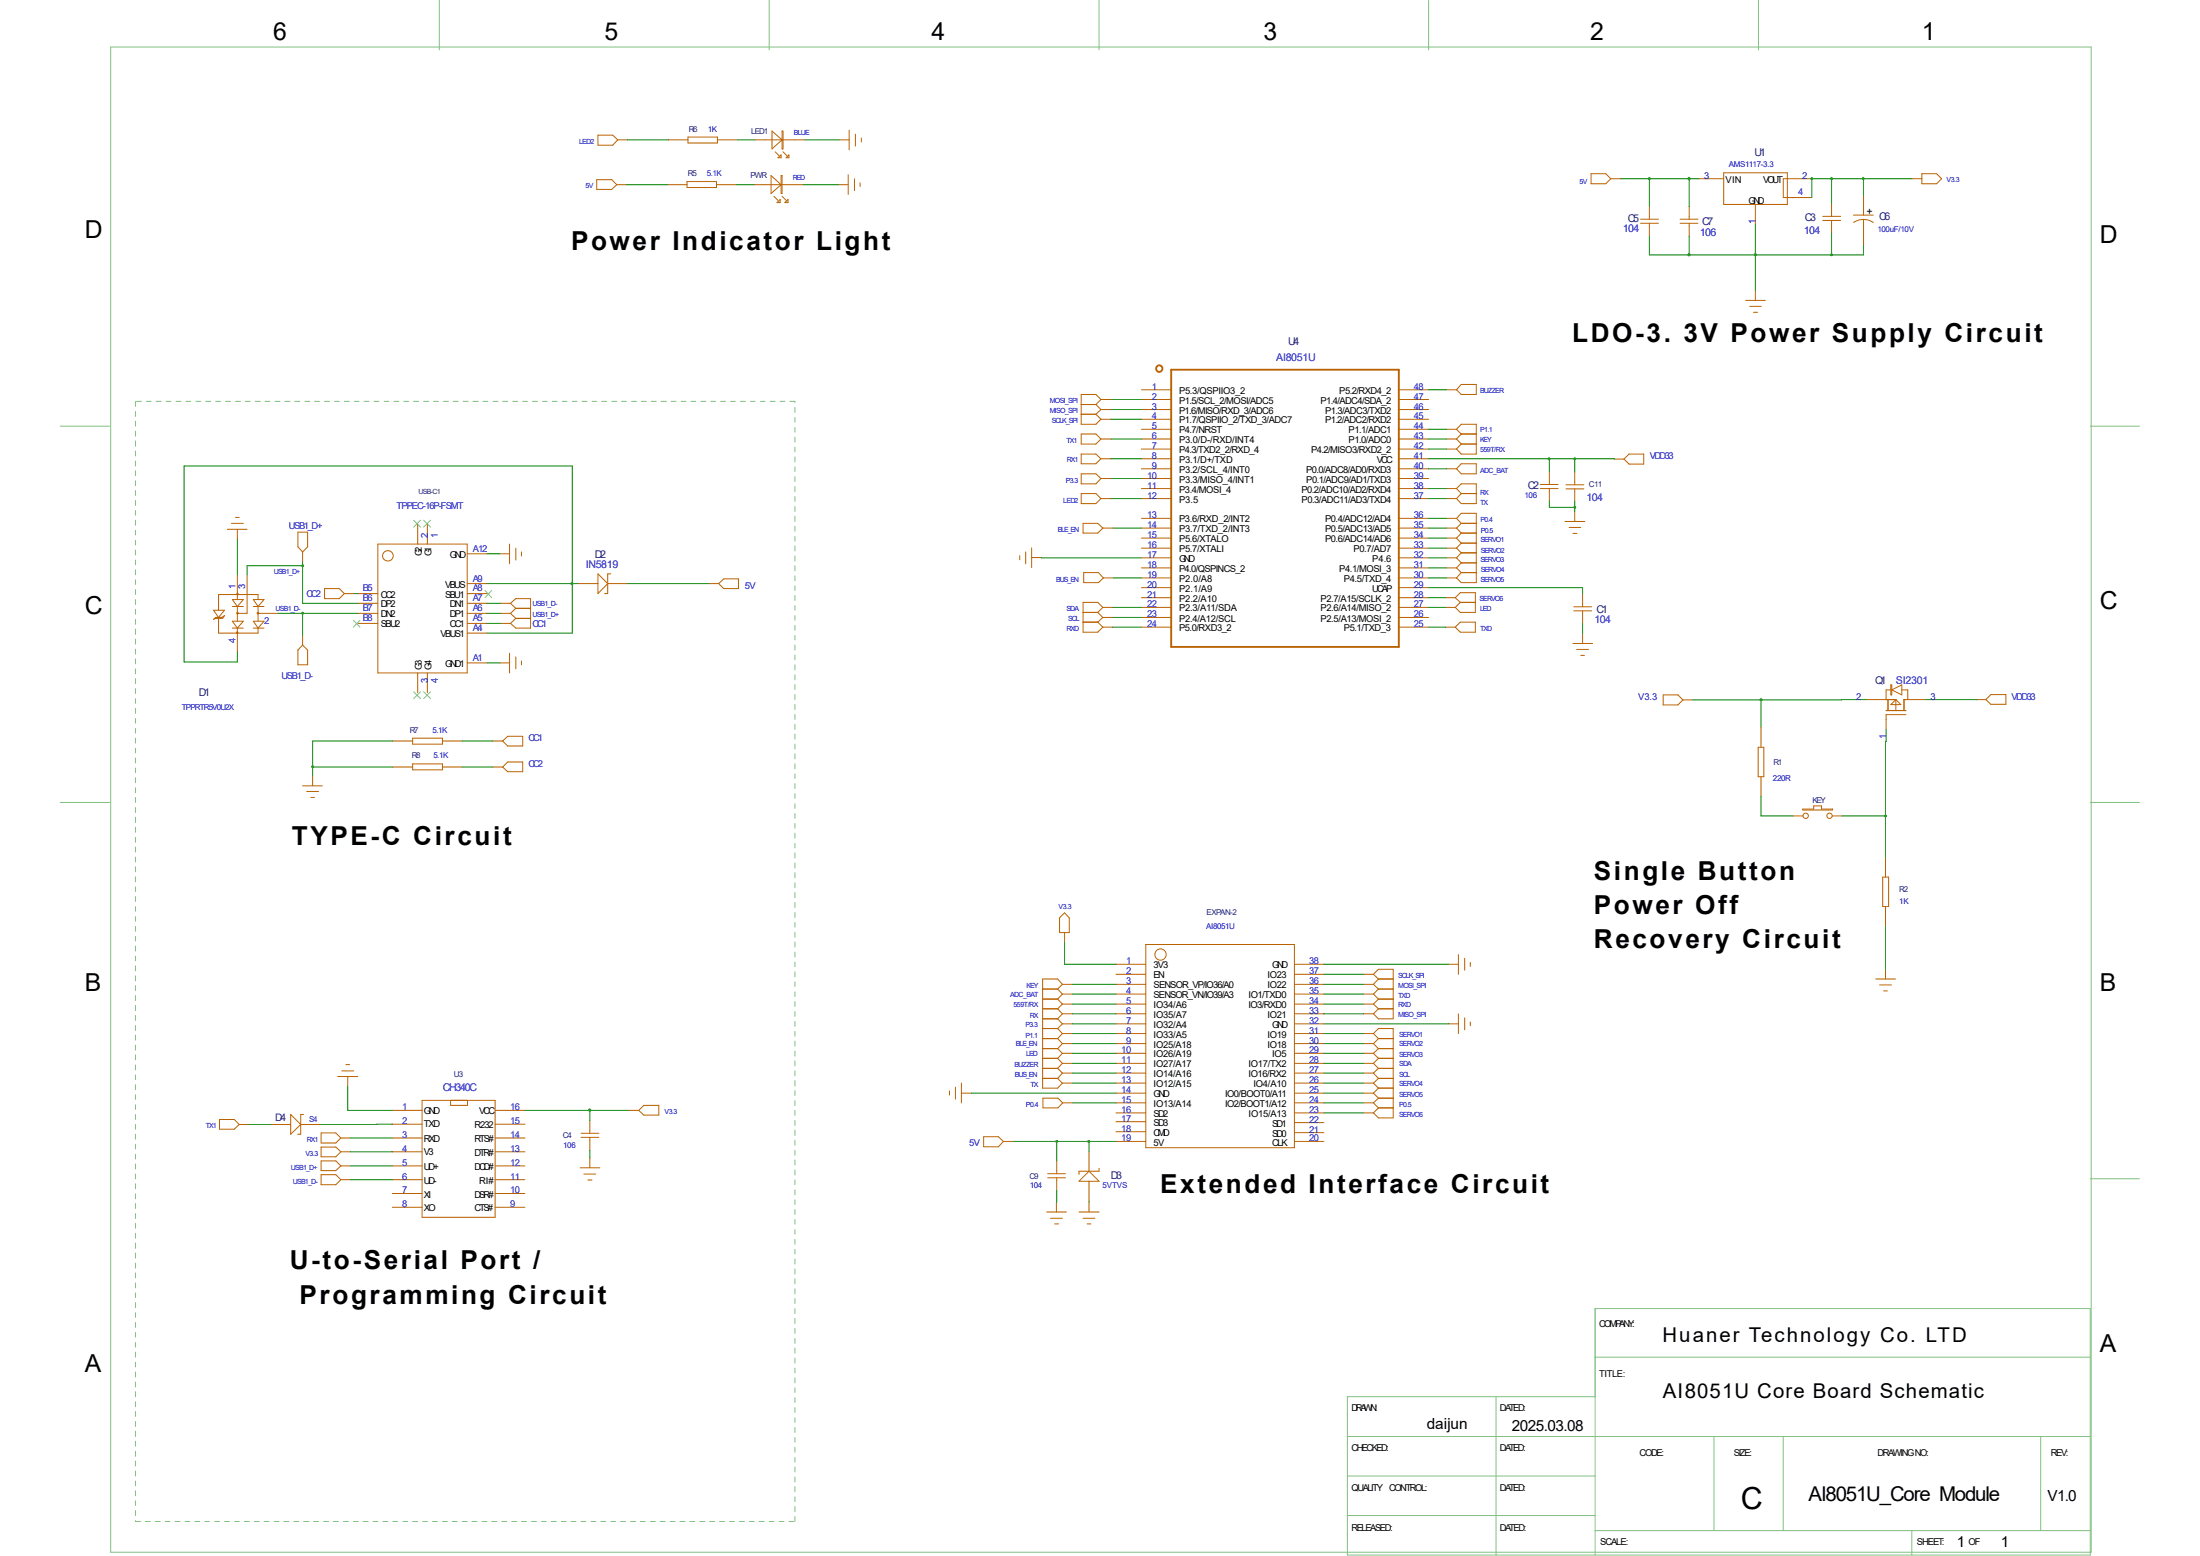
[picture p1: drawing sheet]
<svg xmlns="http://www.w3.org/2000/svg" width="297mm" height="210mm" viewBox="0 0 297 210" stroke-linecap="round" stroke-linejoin="round" font-family="sans-serif">
<g fill="none" stroke="#81c081" stroke-width=".14">
<path d="M14.9 6.3h267.4v203.3h-267.4zM59.3 0v6.7M103.8 0v6.7M148.4 0v6.7M192.9 0v6.7M237.4 0v6.7M8.1 57.5h6.7M18.3 54.2v.7M18.3 55.5v.7M18.3 56.9v.6M18.3 58.2v.7M18.3 59.5v.7"/>
<path d="M18.4 54.2h.7M19.8 54.2h.6M21.1 54.2h.7M22.4 54.2h.7M23.7 54.2h.7M25.1 54.2h.6M26.5 54.2h.6M27.8 54.2h.6M29.1 54.2h.7M30.4 54.2h.7M31.8 54.2h.7M33.1 54.2h.7"/>
<path d="M34.5 54.2h.6M35.8 54.2h.6M37.1 54.2h.7M38.4 54.2h.8M39.8 54.2h.7M41.1 54.2h.7M42.5 54.2h.6M43.8 54.2h.7M45.2 54.2h.6M46.5 54.2h.7M47.8 54.2h.7M49.1 54.2h.7"/>
<path d="M50.5 54.2h.6M51.9 54.2h.6M53.2 54.2h.6M54.5 54.2h.7M55.8 54.2h.7M57.2 54.2h.7M58.5 54.2h.7M59.9 54.2h.6M61.2 54.2h.6M62.5 54.2h.7M63.8 54.2h.8M65.2 54.2h.7"/>
<path d="M66.5 54.2h.7M67.9 54.2h.6M69.2 54.2h.7M70.6 54.2h.6M71.9 54.2h.7M73.2 54.2h.7M74.5 54.2h.7M75.9 54.2h.6M77.3 54.2h.6M78.6 54.2h.6M79.9 54.2h.7M81.2 54.2h.7"/>
<path d="M82.6 54.2h.7M83.9 54.2h.7M85.3 54.2h.6M86.6 54.2h.6M87.9 54.2h.7M89.2 54.2h.8M90.6 54.2h.7M91.9 54.2h.7M93.3 54.2h.6M94.6 54.2h.7M96 54.2h.6M97.3 54.2h.7"/>
<path d="M98.6 54.2h.7M99.9 54.2h.7M101.3 54.2h.6M102.7 54.2h.6M104 54.2h.6M105.3 54.2h.7M106.6 54.2h.7v.1M107.3 55v.7M107.3 56.3v.7M107.3 57.7v.6M107.3 59v.7M282.2 57.5h6.6"/>
<path d="M18.3 60.9v.7M18.3 62.2v.7M18.3 63.5v.7M18.3 64.9v.7M18.3 66.2v.7M18.3 67.6v.6M18.3 68.9v.7M18.3 70.2v.7M18.3 71.6v.6M18.3 72.9v.7M18.3 74.3v.6M18.3 75.6v.6"/>
<path d="M18.3 76.9v.7M18.3 78.3v.6M18.3 79.6v.7M55.8 70.2l1 1M56.8 70.2l-1 1M57.2 70.2l.9 1M58.1 70.2l-.9 1M65.5 79.7l.9 1M66.4 79.7l-.9 1M107.3 60.4v.6M107.3 61.7v.7M107.3 63v.7"/>
<path d="M107.3 64.3v.7M107.3 65.7v.7M107.3 67v.7M107.3 68.4v.6M107.3 69.7v.7M107.3 71v.7M107.3 72.4v.7M107.3 73.7v.7M107.3 75.1v.6M107.3 76.4v.6M107.3 77.7v.7M107.3 79.1v.6"/>
<path d="M18.3 80.9v.7M18.3 82.3v.6M18.3 83.6v.7M18.3 84.9v.7M18.3 86.3v.7M18.3 87.6v.7M18.3 88.9v.7M18.3 90.3v.7M18.3 91.6v.7M18.3 93v.6M18.3 94.3v.7M18.3 95.6v.7"/>
<path d="M18.3 97v.6M18.3 98.3v.7M18.3 99.7v.6M47.7 83.7l.9 1M48.6 83.7l-.9 1M55.8 93.4l1 .9M56.8 93.4l-1 .9M57.2 93.4l.9 .9M58.1 93.4l-.9 .9M107.3 80.4v.7M107.3 81.7v.7M107.3 83.1v.6"/>
<path d="M107.3 84.4v.7M107.3 85.8v.6M107.3 87.1v.7M107.3 88.4v.7M107.3 89.7v.7M107.3 91.1v.7M107.3 92.4v.7M107.3 93.8v.6M107.3 95.1v.7M107.3 96.4v.7M107.3 97.8v.7M107.3 99.1v.7"/>
<path d="M8.1 108.3h6.7M18.3 101v.6M18.3 102.3v.7M18.3 103.7v.6M18.3 105v.7M18.3 106.3v.7M18.3 107.7v.6M18.3 109v.7M18.3 110.3v.7M18.3 111.7v.7M18.3 113v.7M18.3 114.3v.7"/>
<path d="M18.3 115.7v.7M18.3 117v.7M18.3 118.4v.6M18.3 119.7v.7M107.3 100.5v.6M107.3 101.8v.6M107.3 103.1v.7M107.3 104.5v.6M107.3 105.8v.7M107.3 107.1v.7M107.3 108.5v.6M107.3 109.8v.7"/>
<path d="M107.3 111.2v.6M107.3 112.5v.7M107.3 113.8v.7M107.3 115.1v.7M107.3 116.5v.7M107.3 117.8v.7M107.3 119.2v.6M282.2 108.3h6.6M18.3 121v.7M18.3 122.4v.6M18.3 123.7v.7M18.3 125.1v.6"/>
<path d="M18.3 126.4v.6M18.3 127.7v.7M18.3 129.1v.6M18.3 130.4v.7M18.3 131.7v.7M18.3 133.1v.6M18.3 134.4v.7M18.3 135.7v.7M18.3 137.1v.7M18.3 138.4v.7M18.3 139.7v.7M107.3 120.5v.7"/>
<path d="M107.3 121.8v.7M107.3 123.2v.7M107.3 124.5v.7M107.3 125.9v.6M107.3 127.2v.6M107.3 128.5v.7M107.3 129.9v.6M107.3 131.2v.7M107.3 132.5v.7M107.3 133.9v.6M107.3 135.2v.7M107.3 136.6v.6"/>
<path d="M107.3 137.9v.7M107.3 139.2v.7M18.3 141.1v.7M18.3 142.4v.7M18.3 143.8v.6M18.3 145.1v.7M18.3 146.4v.7M18.3 147.8v.6M18.3 149.1v.7M18.3 150.5v.6M18.3 151.8v.6M18.3 153.1v.7"/>
<path d="M18.3 154.5v.6M18.3 155.8v.7M18.3 157.1v.7M18.3 158.5v.6M18.3 159.8v.7M107.3 140.5v.7M107.3 141.9v.7M107.3 143.2v.7M107.3 144.6v.6M107.3 145.9v.7M107.3 147.2v.7M107.3 148.6v.7"/>
<path d="M107.3 149.9v.7M107.3 151.3v.6M107.3 152.6v.7M107.3 153.9v.7M107.3 155.3v.7M107.3 156.6v.7M107.3 157.9v.7M107.3 159.3v.6M282.2 159.1h6.6M18.3 161.2v.6M18.3 162.5v.7M18.3 163.8v.7"/>
<path d="M18.3 165.1v.7M18.3 166.5v.7M18.3 167.8v.7M18.3 169.2v.6M18.3 170.5v.7M18.3 171.8v.7M18.3 173.2v.7M18.3 174.5v.7M18.3 175.9v.6M18.3 177.2v.6M18.3 178.5v.7M18.3 179.9v.6"/>
<path d="M107.3 160.6v.7M107.3 162v.6M107.3 163.3v.7M107.3 164.6v.7M107.3 166v.6M107.3 167.3v.7M107.3 168.7v.6M107.3 170v.6M107.3 171.3v.7M107.3 172.6v.7M107.3 174v.7M107.3 175.3v.7"/>
<path d="M107.3 176.7v.6M107.3 178v.7M107.3 179.3v.7M18.3 181.2v.7M18.3 182.5v.7M18.3 183.9v.6M18.3 185.2v.7M18.3 186.6v.6M18.3 187.9v.7M18.3 189.2v.7M18.3 190.5v.7M18.3 191.9v.7"/>
<path d="M18.3 193.2v.7M18.3 194.6v.6M18.3 195.9v.7M18.3 197.2v.7M18.3 198.6v.7M18.3 199.9v.7M107.3 180.7v.7M107.3 182v.7M107.3 183.3v.7M107.3 184.7v.6M107.3 186v.7M107.3 187.4v.6"/>
<path d="M107.3 188.7v.7M107.3 190v.7M107.3 191.4v.6M107.3 192.7v.7M107.3 194.1v.6M107.3 195.4v.6M107.3 196.7v.7M107.3 198v.7M107.3 199.4v.7M181.9 193.9h100.3M181.9 199.3h33.4M202 188.6v21.3"/>
<path d="M215.3 188.6h-33.4v21.3h100.3v-33.2h-66.9v33.2M215.3 183.2h66.9M231.4 193.9v12.7M240.7 193.9v12.7M275.5 193.9v12.7M18.3 201.3v.6M18.3 202.6v.6M18.3 203.9v.7M18.3 205.3v.1h.7M19.6 205.4h.7M21 205.4h.6M22.3 205.4h.6"/>
<path d="M23.6 205.4h.7M25 205.4h.6M26.3 205.4h.7M27.6 205.4h.7M29 205.4h.6M30.3 205.4h.7M31.7 205.4h.6M33 205.4h.7M34.3 205.4h.7M35.6 205.4h.7M37 205.4h.7M38.3 205.4h.7"/>
<path d="M39.7 205.4h.6M41 205.4h.7M42.3 205.4h.7M43.7 205.4h.7M45 205.4h.7M46.4 205.4h.6M47.7 205.4h.6M49 205.4h.7M50.4 205.4h.6M51.7 205.4h.7M53 205.4h.7M54.4 205.4h.6"/>
<path d="M55.7 205.4h.7M57.1 205.4h.6M58.4 205.4h.7M59.7 205.4h.7M61 205.4h.7M62.4 205.4h.7M63.7 205.4h.7M65.1 205.4h.6M66.4 205.4h.7M67.7 205.4h.7M69.1 205.4h.7M70.4 205.4h.7"/>
<path d="M71.8 205.4h.6M73.1 205.4h.6M74.4 205.4h.7M75.8 205.4h.6M77.1 205.4h.7M78.4 205.4h.7M79.8 205.4h.6M81.1 205.4h.7M82.5 205.4h.6M83.8 205.4h.7M85.1 205.4h.7M86.4 205.4h.7"/>
<path d="M87.8 205.4h.7M89.1 205.4h.7M90.5 205.4h.6M91.8 205.4h.7M93.1 205.4h.7M94.5 205.4h.7M95.8 205.4h.7M97.2 205.4h.6M98.5 205.4h.6M99.8 205.4h.7M101.2 205.4h.6M102.5 205.4h.7"/>
<path d="M103.8 205.4h.7M105.2 205.4h.6M106.5 205.4h.7M107.3 200.7v.7M107.3 202.1v.6M107.3 203.4v.7M107.3 204.7v.7M181.9 204.6h33.4M215.3 206.6h66.9M258.1 206.6v3.3"/>
</g>
<g fill="none" stroke="#bb6200" stroke-width=".14">
<path d="M80.7 18.2h2l.7 .7-.7 .7h-2zM83.4 18.9h1.3M90.2 18.9h2.7M92.9 18.5h4v.8h-4zM96.9 18.9h2.7M101.9 18.9h6.8M104.2 17.7l1.4 1.2-1.4 1.2zM105.6 17.7h.1v2.4h-.1zM113.3 18.9h1.3M114.6 17.6v2.6M115.5 18.1v1.6M116.3 18.6v.6"/>
<path d="M80.6 24.3h2l.7 .6-.7 .7h-2zM83.3 24.9h1.3M90.1 24.9h2.7M92.8 24.5h3.9v.8h-3.9zM96.7 24.9h2.7M101.8 24.9h6.7M104.1 23.7l1.4 1.2-1.4 1.2zM104.5 26.5l.5 .6M104.6 20.5l.6 .5M104.9 27.3l.4-.4v.4zM105 21.3l.5-.4v.4zM105.5 23.7h.1v2.4h-.1z"/>
<path d="M105.6 26.5l.5 .6M105.7 20.5l.6 .5M106.1 21.3l.4-.4v.4zM106.4 26.9v.4h-.4zM113.2 24.9h1.3M114.5 23.6v2.6M115.4 24.1v1.6M116.1 24.7v.5M214.8 23.5h2l.7 .6-.7 .7h-2zM217.5 24.1h1.3M221.5 30.1h2.4M221.5 29.6h2.4"/>
<path d="M222.7 27.9v1.7M222.7 30.1v1.8M226.8 30.1h2.4M226.8 29.6h2.4M228 27.9v1.7M228 30.1v1.8M229.4 24.1h3.3M232.7 23.3h8.6v4.3h-8.6zM237 27.6v2.7M237 39.2v1.4M244.6 24.1h-3.9v2.6h3.9M246.1 29.8h2.4"/>
<path d="M246.1 29.2h2.4M247.3 27.5v1.7M247.3 29.8v1.7M250.2 29h2.7M251.5 29.6a2.42 2.42 0 0 1 1.4 .4M251.6 29.6a2.15 2.15 0 0 0-1.3 .4M251.6 26.4v2.6M251.6 29.6v3.5M258.1 24.1h1.4M259.5 23.5h2l.6 .6-.6 .7h-2zM146 58.6h2l.6 .7-.6 .6h-2zM146 54.6h2"/>
<path d="M146 55.9h2M148 54.6l.6 .7M148 55.9l.6 .7M148.6 53.9h1.4M148.6 55.3h1.4M148.6 56.6h1.4M148.6 59.3h1.4M148.6 53.9l-.6-.6h-2v4h2l.6-.7M148.6 53.9l-.6 .7M148.6 55.3l-.6 .6M154.1 52.6h4M154.1 53.9h4"/>
<path d="M154.1 55.3h4M154.1 56.6h4M154.1 58h4M154.1 59.3h4M188.8 52.6h4.1M188.8 53.9h4.1M188.8 55.3h4.1M188.8 56.6h4.1M188.8 58h4.1M188.8 59.3h4.1M195.3 52.6h1.3M195.3 58h1.3"/>
<path d="M195.3 59.3h1.3M196.6 58l.7-.7h2v4h-2l-.7-.7M196.6 59.3l.7 .6M196.6 58l.7 .6M197.3 51.9h2v1.4h-2l-.7-.7zM197.3 59.9h2M197.3 59.9l-.7 .7M197.3 58.6h2M197.3 58.6l-.7 .7M235.7 40.6h2.6M236.2 41.4h1.6M236.7 42.2h.6"/>
<path d="M30.7 71.5h2.7M31.2 70.7h1.7M31.8 69.8h.5M32 71.5v1.3M32 77.6v3.3M33.4 77.6v5.2h-1.4M40.2 71.8h1.3v2l-.6 .7-.7-.7zM40.9 74.5v1.4M43.8 79.5h2l.7 .6-.7 .7h-2zM51 73.4h12.1v17.4h-12.1zM56.4 70.8v2.6M57.7 70.8v2.6"/>
<path d="M63.1 78.8h2.6M63.1 74.8h2.6M67.5 74.8h1.3M68.8 73.4v2.7M69.6 74v1.6M70.4 74.5v.6M78 78.8h2.7M80.7 77.5l1.3 1.3-1.3 1.3zM82 78.8h2.7M82.5 77.5h-.5v2.6h-.4M95.7 78.8h1.3M97 78.8l.7-.7h2v1.4h-2z"/>
<path d="M137.7 75v.6M138.5 74.5v1.6M139.3 75.3h1.3M139.3 74v2.6M146 61.3h2l.6 .6-.6 .7h-2zM146 64h2l.6 .6-.6 .7h-2zM146 66.6h2l.6 .7-.6 .7h-2zM146.2 70.7h2l.7 .6-.7 .7h-2zM146.3 77.3h2l.7 .7-.7 .7h-2zM148.6 61.9h1.4M148.6 64.6h1.4M148.6 67.3h1.4"/>
<path d="M148.9 71.3h1.3M149 78h1.3M154.1 60.6h4M154.1 61.9h4M154.1 63.3h4M154.1 64.6h4M154.1 66h4M154.1 67.3h4M154.1 70h4M154.1 71.3h4M154.1 72.6h4M154.1 74h4"/>
<path d="M154.1 75.3h4M154.1 76.7h4M154.1 78h4M154.1 79.3h4M188.8 60.6h4.1M188.8 61.9h4.1M188.8 63.3h4.1M188.8 64.6h4.1M188.8 66h4.1M188.8 67.3h4.1M188.8 70h4.1M188.8 71.3h4.1"/>
<path d="M188.8 72.6h4.1M188.8 74h4.1M188.8 75.3h4.1M188.8 76.7h4.1M188.8 78h4.1M188.8 79.3h4.1M195.3 60.6h1.3M195.3 63.3h1.3M195.3 66h1.3M195.3 67.3h1.3M195.3 70h1.3M195.3 71.3h1.3"/>
<path d="M195.3 72.6h1.3M195.3 74h1.3M195.3 75.3h1.3M195.3 76.7h1.3M195.3 78h1.3M196.6 66l.7-.7h2v2.7h-2l-.7-.7M196.6 70l.7-.7h2v9.4h-2l-.7-.7M196.6 66l.7 .6M196.6 71.3l.7 .7M196.6 70l.7 .7M196.6 74l.7 .6M196.6 72.6l.7 .7"/>
<path d="M196.6 76.7l.7 .6M196.6 75.3l.7 .7M197.3 70.7h2M197.3 62.6h2v1.4h-2l-.7-.7zM197.3 66.6h2M197.3 66.6l-.7 .7M197.3 72h2M197.3 70.7l-.7 .6M197.3 74.6h2M197.3 73.3h2M197.3 73.3l-.7 .7M197.3 72l-.7 .6"/>
<path d="M197.3 77.3h2M197.3 76h2M197.3 76l-.7 .7M197.3 74.6l-.7 .7M197.3 77.3l-.7 .7M207.9 66h2.5M207.9 65.4h2.5M209.2 63.7v1.7M209.2 66v1.6M211.3 70.4h2.7M211.4 66h2.4M211.4 65.4h2.4"/>
<path d="M211.8 71.2h1.6M212.3 72h.6M212.6 63.7v1.7M212.6 66v1.7M212.6 69v1.4M217.9 62h1.3M219.2 62l.7-.7h2v1.4h-2zM28.8 82.4h1.5l-.8 1zM28.8 83.6l.3-.2h.8l.4-.3-.2 .4h-1zM29.5 83.5v2h5.3v-.7M31.4 84.8h1.5M31.4 83.9h1.5l-.9 .9z"/>
<path d="M31.4 80.9h1.5l-.9 1zM31.4 81.9h1.5M32 81.9v2M32 84.8v3.2M34.2 84.8h1.4M34.2 83.9h1.4l-.8 .9zM34.2 80.9h1.4l-.8 1zM34.2 81.9h1.4M34.8 82.8h2.7M34.8 80.9v-.6h-5.3v2.1M34.8 81.9v2M40.9 85.8v1.3"/>
<path d="M40.9 87.1l.6 .7v1.9h-1.3v-1.9zM46.5 80.1h1.3M48.3 80.1h2.7M48.3 81.4h2.7M48.3 82.8h2.7M48.3 84.2h2.7M55.7 99.7h4v.8h-4zM56.4 90.8v2.7M57.7 90.8v2.7M63.1 80.1h2.6M63.1 81.4h2.6M63.1 82.8h2.6"/>
<path d="M63.1 84.2h2.6M63.1 85.5h2.6M63.1 89.5h2.6M67.5 89.5h1.3M67.6 81.4h1.3M67.6 82.8h1.3M67.6 84.2h1.3M68.8 88.2v2.6M68.9 81.4l.7-.6h2v4h-2l-.7-.6M68.9 81.4l.7 .7M68.9 82.8l.7 .7M69.6 83.5h2"/>
<path d="M69.6 82.1h2M69.6 82.1l-.7 .7M69.6 88.7v1.6M69.6 83.5l-.7 .7M70.4 89.2v.5M146.2 82.7h2M146.2 84h2M148.2 82.7l.7 .7M148.2 84l.7 .7M148.9 83.4h1.3M148.9 82h1.3M148.9 84.7h1.3"/>
<path d="M148.9 82l-.7 .7M148.9 82l-.7-.7h-2v4h2l.7-.6M148.9 83.4l-.7 .6M154.1 83.4h4M154.1 80.7h4M154.1 82h4M154.1 84.7h4M188.8 83.4h4.1M188.8 80.7h4.1M188.8 82h4.1M188.8 84.7h4.1M195.2 80.7h1.3"/>
<path d="M195.2 82h1.3M195.2 84.7h1.3M196.5 80.7l.6-.7h2.1v2.7h-2.1l-.6-.7M196.5 84.7l.6-.7h2.1v1.3h-2.1zM196.5 80.7l.6 .6M197.1 81.3h2.1M197.1 81.3l-.6 .7M212.3 86.9h2.7M212.5 82.5h2.4M212.5 81.9h2.4M212.9 87.7h1.6M213.4 88.5h.5"/>
<path d="M213.7 80.2v1.7M213.7 82.5v1.7M213.7 85.5v1.4M224.5 93.8h2l.7 .7-.7 .7h-2zM227.2 94.5h1.3M237.7 98.2v2.7M252 94.4h3.9M254.6 95.9h2.7M254.9 94.4v1.5M255.3 93.1h-.7v1.3M255.3 95.1l.6-.7 .7 .7zM255.3 92.5h.1v1.3h-.1z"/>
<path d="M255.4 93.1l1.4-.6v1.3zM255.9 94.4v1.5M256.8 93.1h.8v1.3M257.3 96.5h-2.7v2M260 94.4h-3v1.5M266.8 94.4h1.3M268.8 93.8h2v1.3h-2l-.7-.7zM40.9 106.1h2.6M41.4 106.8h1.6M42 107.7h.5M42.2 104.7v1.4M53 100h2.7"/>
<path d="M53 103.5h2.7M55.7 103.1h4v.8h-4zM59.7 100h2.7M59.7 103.5h2.7M66.5 100h1.4M66.5 103.5h1.4M67.9 100l.6-.6h2.1v1.3h-2.1zM67.9 103.5l.6-.6h2.1v1.3h-2.1zM237.4 100.9h.7v4h-.7zM237.7 104.9v2.6M242.1 110.2h1.3M243.4 109.2h1.5v-.4h1v.4h1.5v.1h-4z"/>
<path d="M247.4 110.2h1.3M254.2 118.4h.8v4h-.8zM254.6 115.7v2.7M140.8 136.2h2M140.8 134.9h2M140.8 137.5h2M140.8 133.5h2M140.8 138.9h2M142.8 134.9l.6 .7M142.8 133.5l.6 .7M142.8 136.2l.6 .7M142.8 137.5l.6 .7"/>
<path d="M142.8 138.9l.6 .6M143.4 132.9h1.4M143.4 134.2h1.4M143.4 135.6h1.4M143.4 136.9h1.4M143.4 138.2h1.4M143.4 139.5h1.4M143.4 132.9l-.6-.7h-2v14.7h2l.6-.7M143.4 135.6l-.6 .6M143.4 134.2l-.6 .7M143.4 136.9l-.6 .6M143.4 132.9l-.6 .6"/>
<path d="M143.4 138.2l-.6 .7M143.4 139.5l-.6 .7M143.7 125.9v1.4M143.7 123.2l.7 .7v2h-1.4v-2zM150.7 131.5h4M150.7 132.9h4M150.7 134.2h4M150.7 135.6h4M150.7 136.9h4M150.7 138.2h4M150.7 139.5h4M150.7 130.2h4"/>
<path d="M154.7 127.5h20.1v27.4h-20.1zM174.8 131.5h3.9M174.8 132.9h3.9M174.8 134.2h3.9M174.8 135.6h3.9M174.8 136.9h3.9M174.8 138.2h3.9M174.8 139.5h3.9M174.8 130.2h3.9M184.1 131.5h1.3M184.1 132.9h1.3M184.1 134.2h1.3"/>
<path d="M184.1 135.6h1.3M184.1 136.9h1.3M184.1 139.5h1.3M185.4 131.5l.7-.6h2v6.6h-2l-.7-.6M185.4 139.5l.7-.6h2v12h-2l-.7-.7M185.4 131.5l.7 .7M185.4 132.9l.7 .6M185.4 134.2l.7 .7M185.4 135.6l.7 .6M185.4 139.5l.7 .7M186.1 136.2h2M186.1 134.9h2"/>
<path d="M186.1 136.2l-.7 .7M186.1 133.5h2M186.1 132.2h2M186.1 132.2l-.7 .7M186.1 133.5l-.7 .7M186.1 134.9l-.7 .7M195.6 138.2h1.3M195.6 130.2h1.3M196.9 128.9v2.6M196.9 136.9v2.6M197.7 129.4v1.6M197.7 137.4v1.6"/>
<path d="M198.5 129.9v.6M198.5 138v.5M253.2 132.2h2.7M253.7 133h1.7M254.3 133.8h.5M254.6 122.4v2.7M254.6 130.9v1.3M29.6 151.1h2l.7 .7-.7 .6h-2zM32.3 151.8h1.3M36.6 151.8h2.6M39.2 150.5l1.4 1.3-1.4 1.3zM40.6 151.8h2.7"/>
<path d="M41 150.5h-.4v2.6h-.4M43.3 153h2l.7 .6-.7 .7h-2zM43.3 154.9h2l.7 .6-.7 .7h-2zM43.3 156.7h2l.7 .7-.7 .6h-2zM43.3 158.6h2l.7 .7-.7 .6h-2zM45.6 145.3h2.7M46 153.6h1.3M46 155.5h1.3M46 159.3h1.3M46 157.4h1.3M46.1 144.6h1.7M46.7 143.7h.5"/>
<path d="M46.9 145.3v1.4M53 149.9h4M53 151.8h4M53 153.6h4M53 155.5h4M53 159.3h4M53 157.4h4M57 148.5h9.8v15.8h-9.8zM60.8 148.5v.7h2.3v-.7M66.8 149.9h4.1M66.8 151.8h4.1M66.8 153.6h4.1"/>
<path d="M66.8 155.5h4.1M66.8 159.3h4.1M66.8 157.4h4.1M78.3 157.6h2.7M78.4 153.5h2.5M78.4 153h2.5M78.8 158.5h1.6M79.4 159.3h.5M79.6 151.3v1.7M79.6 153.5v1.8M79.6 156.3v1.3M84.9 149.9h1.3"/>
<path d="M86.2 149.9l.7-.7h2v1.3h-2zM128.2 147.3v.5M129 146.8v1.6M129.8 147.6h1.3M129.8 146.2v2.7M132.8 153.5h2l.7 .6-.7 .7h-2zM135.5 154.1h1.3M140.8 141.6h2M140.8 140.2h2M140.8 145.6h2M140.8 144.2h2M140.8 142.9h2"/>
<path d="M140.8 148.3h2l.7 .6-.7 .7h-2zM141.4 159h2.4M141.4 158.5h2.4M142.7 156.7v1.8M142.7 159v1.7M142.8 140.2l.6 .7M142.8 141.6l.6 .6M142.8 142.9l.6 .7M142.8 145.6l.6 .6M142.8 144.2l.6 .7M143.4 140.9h1.4M143.4 142.2h1.4"/>
<path d="M143.4 143.6h1.4M143.4 144.9h1.4M143.4 146.2h1.4M143.4 140.9l-.6 .7M143.4 142.2l-.6 .7M143.4 143.6l-.6 .6M143.4 144.9l-.6 .7M143.5 148.9h1.3M147 158.1l1.4 1.4h-2.7zM147 155.4v2.7M147 159.5v2.6M148.4 157.7v.4h-2.7v.4"/>
<path d="M150.7 154.1h4M150.7 140.9h4M150.7 142.2h4M150.7 143.6h4M150.7 144.9h4M150.7 146.2h4M150.7 150.2h4M150.7 148.9h4M150.7 151.4h4M150.7 147.6h4M150.7 152.8h4M174.8 152.9h3.9"/>
<path d="M174.8 154.1h3.9M174.8 140.9h3.9M174.8 142.2h3.9M174.8 143.6h3.9M174.8 144.9h3.9M174.8 146.2h3.9M174.8 150.2h3.9M174.8 148.9h3.9M174.8 147.6h3.9M174.8 151.6h3.9M184.1 140.9h1.3M184.1 142.2h1.3"/>
<path d="M184.1 143.6h1.3M184.1 144.9h1.3M184.1 146.2h1.3M184.1 150.2h1.3M184.1 148.9h1.3M184.1 147.6h1.3M185.4 144.9l.7 .7M185.4 143.6l.7 .6M185.4 148.9l.7 .7M185.4 142.2l.7 .7M185.4 140.9l.7 .7M185.4 147.6l.7 .7"/>
<path d="M185.4 146.2l.7 .7M186.1 141.6h2M186.1 140.2h2M186.1 145.6h2M186.1 144.2h2M186.1 144.2l-.7 .7M186.1 142.9h2M186.1 146.9h2M186.1 142.9l-.7 .7M186.1 149.6h2M186.1 148.3h2M186.1 148.3l-.7 .6"/>
<path d="M186.1 141.6l-.7 .6M186.1 140.2l-.7 .7M186.1 146.9l-.7 .7M186.1 145.6l-.7 .6M186.1 149.6l-.7 .6M53 161.1h4M53 163h4M66.8 161.1h4.1M66.8 163h4.1M141.3 163.6h2.7M141.8 164.5h1.6M142.4 165.2h.5"/>
<path d="M142.6 162.3v1.3M145.7 163.6h2.7M146.2 164.5h1.6M146.8 165.2h.5M147 162.3v1.3"/>
<circle cx="52.4" cy="75" r=".71"/>
<circle cx="32" cy="85.4" r=".11"/>
<circle cx="32.1" cy="80.2" r=".11"/>
<circle cx="32.1" cy="82.8" r=".11"/>
<circle cx="34.8" cy="82.8" r=".11"/>
<circle cx="243.8" cy="110.1" r=".36"/>
<circle cx="247" cy="110.1" r=".36"/>
<circle cx="156.7" cy="128.9" r=".76"/>
</g>
<g fill="none" stroke="#bb6200" stroke-width=".25">
<path d="M158.1 49.9h30.7v37.4h-30.7z"/>
<circle cx="156.5" cy="49.8" r=".43"/>
</g>
<g fill="none" stroke="#008000" stroke-width=".14">
<path d="M84.7 18.9h5.5M99.6 18.9h2.3M108.7 18.9h4.6M84.6 24.9h5.5M99.4 24.9h2.4M108.5 24.9h4.7M218.8 24.1h10.6M222.7 31.9v2.5h28.9v-1.3M222.7 24.1v3.8M228 24.1v3.8M228 31.9v2.5M237 34.4h.1"/>
<path d="M237 30.3v8.9M244.6 24.1h.1M244.6 24.1h13.5M244.6 24.1v2.6M247.3 24.1v3.4M247.3 31.5v2.9M251.6 24.1v2.3M150 53.9h4.1M150 55.3h4.1M150 56.6h4.1M150 59.3h4.1M192.9 52.6h2.4"/>
<path d="M192.9 59.3h2.4M192.9 58h2.4M32 72.8v4.8M40.9 76.4h-7.5v1.2M40.9 75.9v5.5h7.4M65.7 78.8h12.3M65.7 74.8h1.8M77.3 78.8h.1M84.7 78.8h11M140.6 75.3h13.5M150 67.3h4.1M150 61.9h4.1"/>
<path d="M150 64.6h4.1M150.2 71.3h3.9M150.3 78h3.8M192.9 67.3h2.4M192.9 60.6h2.4M192.9 63.3h2.4M192.9 75.3h2.4M192.9 71.3h2.4M192.9 66h2.4M192.9 61.9l25 .1M192.9 70h2.4M192.9 74h2.4"/>
<path d="M192.9 72.6h2.4M192.9 76.7h2.4M192.9 78h2.4M192.9 79.3h20.8v.9M209.2 61.9h.1M209.2 61.9v1.8M209.2 67.6v.9h3.4M212.6 61.9h.1M212.6 61.9v1.8M212.6 67.7v1.3M37.5 82.8h10.8M40.9 82.8v3"/>
<path d="M47.8 80.1h.5M65.7 82.8h1.9M65.7 85.5h11.6v-22.6h-52.5v26.5h7.2v-1.4M65.7 81.4h1.9M65.7 89.5h1.8M65.7 84.2h1.9M150.2 82h3.9M150.2 84.7h3.9M150.2 83.4h3.9M192.9 82h2.3M192.9 84.7h2.3M192.9 80.7h2.3"/>
<path d="M213.7 84.2v1.3M237.7 94.5h.1M237.7 94.5v3.7M252 94.4l-23.5 .1M254.6 98.5v1.6v15.6M260 94.4h6.8M266.8 94.4h.1M42.2 103.5h.1M42.2 103.5h10.8M53 100h-10.8v4.7M62.4 100h4.1M62.4 103.5h4.1"/>
<path d="M237.7 107.5v2.7h4.4M248.7 110.2h5.9M254.6 110.2h.1M143.7 127.3v2.9h7M144.8 135.6h5.9M144.8 138.2h5.9M144.8 136.9h5.9M144.8 134.2h5.9M144.8 132.9h5.9M144.8 139.5h5.9M178.7 135.6h5.4M178.7 138.2h16.9"/>
<path d="M178.7 130.2h16.9M178.7 136.9h5.4M178.7 134.2h5.4M178.7 132.9h5.4M178.7 131.5h5.4M178.7 139.5h5.4M254.6 125.1v5.8M33.6 151.8h3M46.9 146.7v3.2h6.1M47.3 153.6h5.7M47.3 155.5h5.7M47.3 157.4h5.7"/>
<path d="M47.3 159.3h5.7M53 151.8h-9.7M70.9 149.9h14M79.6 149.9v1.4M79.6 155.3v1M131.1 147.6h19.6M136.8 154.1h13.9M142.7 154.1v2.6M144.8 140.9h5.9M144.8 144.9h5.9M144.8 142.2h5.9M144.8 143.6h5.9"/>
<path d="M144.8 146.2h5.9M144.8 148.9h5.9M147 154.1v1.3M178.7 140.9h5.4M178.7 147.6h5.4M178.7 144.9h5.4M178.7 142.2h5.4M178.7 143.6h5.4M178.7 146.2h5.4M178.7 148.9h5.4M178.7 150.2h5.4M142.7 160.7l-.1 1.6"/>
<path d="M147 162.1v.2"/>
</g>
<g fill="#008000" stroke="#008000" stroke-width=".14">
<circle cx="77.2" cy="78.8" r=".13"/>
<circle cx="42.2" cy="103.5" r=".13"/>
<circle cx="244.6" cy="24.1" r=".13"/>
<circle cx="247.3" cy="24.1" r=".13"/>
<circle cx="228" cy="24.1" r=".15"/>
<circle cx="222.7" cy="24.1" r=".13"/>
<circle cx="251.5" cy="24.1" r=".13"/>
<circle cx="247.3" cy="34.4" r=".13"/>
<circle cx="237" cy="34.4" r=".13"/>
<circle cx="228" cy="34.4" r=".15"/>
<circle cx="40.9" cy="76.4" r=".13"/>
<circle cx="40.9" cy="82.8" r=".13"/>
<circle cx="147" cy="154.1" r=".13"/>
<circle cx="142.7" cy="154.1" r=".13"/>
<circle cx="212.6" cy="61.9" r=".13"/>
<circle cx="209.1" cy="61.9" r=".13"/>
<circle cx="212.6" cy="68.5" r=".13"/>
<circle cx="237.7" cy="94.5" r=".13"/>
<circle cx="254.6" cy="110.2" r=".13"/>
<circle cx="79.6" cy="149.9" r=".15"/>
</g>
<text font-size="4.1" x="235" y="203.7">C</text>
<g font-size="3.5">
<text x="77.1" y="33.7">Power Indicator Light</text>
<text x="212.3" y="46.2">LDO-3. 3V Power Supply Circuit</text>
<text x="39.4" y="114">TYPE-C Circuit</text>
<text x="215.2" y="118.8">Single Button</text>
<text x="215.2" y="123.4">Power Off</text>
<text x="215.2" y="128">Recovery Circuit</text>
<text x="156.6" y="161.1">Extended Interface Circuit</text>
<text x="39.1" y="171.4">U-to-Serial Port /</text>
<text x="40.4" y="176">Programming Circuit</text>
</g>
<g font-size="3.3">
<text x="36.9" y="5.4">6</text>
<text x="81.6" y="5.4">5</text>
<text x="125.8" y="5.4">4</text>
<text x="170.6" y="5.4">3</text>
<text x="214.7" y="5.4">2</text>
<text x="259.5" y="5.4">1</text>
<text x="11.5" y="32.1">D</text>
<text x="283.5" y="32.8">D</text>
<text x="11.5" y="82.9">C</text>
<text x="283.5" y="82.3">C</text>
<text x="11.5" y="133.7">B</text>
<text x="283.5" y="133.7">B</text>
<text x="11.5" y="185.2">A</text>
<text x="283.5" y="182.5">A</text>
</g>
<g font-size="2.8">
<text x="224.5" y="181.2">Huaner Technology Co. LTD</text>
<text x="224.5" y="188.8">AI 8051U Core Board Schematic</text>
<text x="244.2" y="202.6">AI8051U_Core Module</text>
</g>
<g font-size="2.1">
<text x="192.6" y="193">daĳun</text>
<text x="204.1" y="193.2">2025.03.08</text>
<text x="276.4" y="202.6">V1.0</text>
</g>
<g font-size="2">
<text x="264.2" y="208.8">1</text>
<text x="270.1" y="208.8">1</text>
</g>
<g font-size="1.4" fill="#004080">
<text x="236.9" y="21">U1</text>
<text x="243.7" y="29.9">C3</text>
<text x="253.7" y="29.8">C6</text>
<text x="219.8" y="30">C5</text>
<text x="229.8" y="30.4">C7</text>
<text x="173.9" y="46.6">U4</text>
<text x="206.2" y="66">C2</text>
<text x="80.3" y="75.3">D2</text>
<text x="215.5" y="82.8">C1</text>
<text x="26.8" y="93.9">D1</text>
<text x="253.2" y="92.3">Q1</text>
<text x="37.1" y="151.4">D4</text>
<text x="150" y="159.2">D3</text>
</g>
<text font-size="1.4" x="252" y="29">+</text>
<g font-size="1.4" fill="#00f">
<text x="219.1" y="31.3">104</text>
<text x="229.5" y="31.9">106</text>
<text x="243.5" y="31.6">104</text>
<text x="172.3" y="48.8">AI8051U</text>
<text x="214.2" y="67.6">104</text>
<text x="79.1" y="76.7">IN5819</text>
<text x="215.3" y="84.1">104</text>
<text x="255.9" y="92.3">SI2301</text>
<text x="59.8" y="147.2">CH340C</text>
</g>
<g font-size="1.3" fill="#00f">
<text x="230.1" y="24.1">3</text>
<text x="242.7" y="26.4">4</text>
<text x="243.3" y="24.1">2</text>
<text x="237" y="30.2" transform="rotate(-90 237 30.2)">1</text>
<text x="155.5" y="52.6">1</text>
<text x="155.5" y="53.9">2</text>
<text x="190.9" y="53.9">47</text>
<text x="190.9" y="52.6">48</text>
<text x="155.5" y="55.3">3</text>
<text x="155.5" y="56.6">4</text>
<text x="155.5" y="58">5</text>
<text x="155.5" y="59.3">6</text>
<text x="190.9" y="59.3">43</text>
<text x="190.9" y="58">44</text>
<text x="190.9" y="56.6">45</text>
<text x="190.9" y="55.3">46</text>
<text x="154.9" y="64.6">10</text>
<text x="154.9" y="66">11</text>
<text x="155.5" y="60.6">7</text>
<text x="155.5" y="61.9">8</text>
<text x="155.5" y="63.3">9</text>
<text x="190.9" y="66">38</text>
<text x="190.9" y="64.6">39</text>
<text x="190.9" y="63.3">40</text>
<text x="190.9" y="61.9">41</text>
<text x="190.9" y="60.6">42</text>
<text x="222.7" y="62">VDD33</text>
<text x="39" y="71.5">USB1_D+</text>
<text x="53.6" y="68.7">TPPEC-16P-FSMT</text>
<text x="154.9" y="67.3">12</text>
<text x="154.9" y="70">13</text>
<text x="154.9" y="71.3">14</text>
<text x="190.9" y="71.3">35</text>
<text x="190.9" y="70">36</text>
<text x="190.9" y="67.3">37</text>
<text x="57.7" y="72.6" transform="rotate(-90 57.7 72.6)">2</text>
<text x="59.1" y="72.6" transform="rotate(-90 59.1 72.6)">1</text>
<text x="63.8" y="74.5">A12</text>
<text x="154.9" y="72.6">15</text>
<text x="154.9" y="74">16</text>
<text x="154.9" y="75.3">17</text>
<text x="154.9" y="76.7">18</text>
<text x="190.9" y="76.7">31</text>
<text x="190.9" y="75.3">32</text>
<text x="190.9" y="74">33</text>
<text x="190.9" y="72.6">34</text>
<text x="31.8" y="79.5" transform="rotate(-90 31.8 79.5)">1</text>
<text x="33.1" y="79.5" transform="rotate(-90 33.1 79.5)">3</text>
<text x="41.4" y="80.6">CC2</text>
<text x="49" y="79.8">B5</text>
<text x="49" y="81.2">B6</text>
<text x="49" y="82.5">B7</text>
<text x="49" y="83.9">B8</text>
<text x="63.8" y="78.5">A9</text>
<text x="63.8" y="79.8">A8</text>
<text x="63.8" y="81.2">A7</text>
<text x="63.8" y="82.5">A6</text>
<text x="63.8" y="83.9">A5</text>
<text x="100.5" y="79.5">5V</text>
<text x="154.9" y="78">19</text>
<text x="154.9" y="79.3">20</text>
<text x="154.9" y="80.7">21</text>
<text x="154.9" y="82">22</text>
<text x="154.9" y="83.4">23</text>
<text x="190.9" y="83.4">26</text>
<text x="190.9" y="82">27</text>
<text x="190.9" y="80.7">28</text>
<text x="190.9" y="79.3">29</text>
<text x="190.9" y="78">30</text>
<text x="31.8" y="86.8" transform="rotate(-90 31.8 86.8)">4</text>
<text x="35.6" y="84.2">2</text>
<text x="63.8" y="85.2">A4</text>
<text x="63.8" y="89.2">A1</text>
<text x="71.9" y="84.7">CC1</text>
<text x="154.9" y="84.7">24</text>
<text x="190.9" y="84.7">25</text>
<text x="38" y="91.7">USB1_D-</text>
<text x="57.7" y="92.2" transform="rotate(-90 57.7 92.2)">3</text>
<text x="59.1" y="92.2" transform="rotate(-90 59.1 92.2)">4</text>
<text x="221.1" y="94.5">V3.3</text>
<text x="250.6" y="94.4">2</text>
<text x="260.6" y="94.4">3</text>
<text x="271.6" y="94.4">VDD33</text>
<text x="71.3" y="100">CC1</text>
<text x="254.6" y="99.8" transform="rotate(-90 254.6 99.8)">1</text>
<text x="71.3" y="103.5">CC2</text>
<text x="152" y="131.5">2</text>
<text x="152" y="130.2">1</text>
<text x="176.7" y="131.5">37</text>
<text x="176.7" y="130.2">38</text>
<text x="152" y="132.9">3</text>
<text x="152" y="134.2">4</text>
<text x="152" y="135.6">5</text>
<text x="152" y="136.9">6</text>
<text x="176.7" y="136.9">33</text>
<text x="176.7" y="135.6">34</text>
<text x="176.7" y="134.2">35</text>
<text x="176.7" y="132.9">36</text>
<text x="151.4" y="142.2">10</text>
<text x="151.4" y="143.6">11</text>
<text x="152" y="138.2">7</text>
<text x="152" y="139.5">8</text>
<text x="152" y="140.9">9</text>
<text x="176.7" y="143.6">28</text>
<text x="176.7" y="142.2">29</text>
<text x="176.7" y="140.9">30</text>
<text x="176.7" y="139.5">31</text>
<text x="176.7" y="138.2">32</text>
<text x="54.3" y="149.9">1</text>
<text x="68.9" y="149.9">16</text>
<text x="151.4" y="144.9">12</text>
<text x="151.4" y="146.2">13</text>
<text x="151.4" y="148.9">15</text>
<text x="151.4" y="147.6">14</text>
<text x="176.7" y="148.9">24</text>
<text x="176.7" y="146.2">26</text>
<text x="176.7" y="144.9">27</text>
<text x="176.7" y="147.6">25</text>
<text x="54.3" y="151.8">2</text>
<text x="54.3" y="153.6">3</text>
<text x="54.3" y="155.5">4</text>
<text x="68.9" y="153.6">14</text>
<text x="68.9" y="155.5">13</text>
<text x="68.9" y="151.8">15</text>
<text x="130.9" y="154.6">5V</text>
<text x="151.4" y="150.2">16</text>
<text x="151.4" y="151.4">17</text>
<text x="151.4" y="152.8">18</text>
<text x="151.4" y="154.1">19</text>
<text x="176.7" y="152.9">21</text>
<text x="176.7" y="154.1">20</text>
<text x="176.7" y="150.2">23</text>
<text x="176.7" y="151.6">22</text>
<text x="54.3" y="157.4">5</text>
<text x="54.3" y="159.3">6</text>
<text x="54.3" y="161.1">7</text>
<text x="68.9" y="159.3">11</text>
<text x="68.9" y="157.4">12</text>
<text x="68.9" y="161.1">10</text>
<text x="54.3" y="163">8</text>
<text x="68.9" y="163">9</text>
</g>
<g font-size="1.3">
<text x="233" y="24.7">VIN</text>
<text x="236.1" y="27.5">GND</text>
<text x="238" y="24.7">VOUT</text>
<text x="159.2" y="53.2">P5.3/QSPIIO3_2</text>
<text x="180.8" y="53.2">P5.2/RXD4_2</text>
<text x="159.2" y="54.5">P1.5/SCL_2/MOSI/ADC5</text>
<text x="159.2" y="55.8">P1.6/MISO/RXD_3/ADC6</text>
<text x="159.2" y="57.2">P1.7/QSPIIO_2/TXD_3/ADC7</text>
<text x="159.2" y="58.5">P4.7/NRST</text>
<text x="159.2" y="59.8">P3.0/D-/RXD/INT4</text>
<text x="178.3" y="54.5">P1.4/ADC4/SDA_2</text>
<text x="178.9" y="57.2">P1.2/ADC2/RXD2</text>
<text x="178.9" y="55.8">P1.3/ADC3/TXD2</text>
<text x="182.1" y="59.8">P1.0/ADC0</text>
<text x="182.1" y="58.5">P1.1/ADC1</text>
<text x="159.2" y="61.2">P4.3/TXD2_2/RXD_4</text>
<text x="159.2" y="62.5">P3.1/D+/TXD</text>
<text x="159.2" y="63.8">P3.2/SCL_4/INT0</text>
<text x="159.2" y="65.2">P3.3/MISO_4/INT1</text>
<text x="176.4" y="65.2">P0.1/ADC9/AD1/TXD3</text>
<text x="176.4" y="63.8">P0.0/ADC8/AD0/RXD3</text>
<text x="177" y="61.2">P4.2/MISO3/RXD2_2</text>
<text x="185.9" y="62.5">VCC</text>
<text x="159.2" y="66.5">P3.4/MOSI_4</text>
<text x="159.2" y="67.9">P3.5</text>
<text x="159.2" y="70.5">P3.6/RXD_2/INT2</text>
<text x="159.2" y="71.8">P3.7/TXD_2/INT3</text>
<text x="175.7" y="67.9">P0.3/ADC11/AD3/TXD4</text>
<text x="175.7" y="66.5">P0.2/ADC10/AD2/RXD4</text>
<text x="178.9" y="71.8">P0.5/ADC13/AD5</text>
<text x="178.9" y="70.5">P0.4/ADC12/AD4</text>
<text x="56.9" y="75.1" transform="rotate(-90 56.9 75.1)">G2</text>
<text x="58.3" y="75.1" transform="rotate(-90 58.3 75.1)">G1</text>
<text x="60.7" y="75.3">GND</text>
<text x="159.2" y="73.2">P5.6/XTALO</text>
<text x="159.2" y="74.5">P5.7/XTALI</text>
<text x="159.2" y="75.9">GND</text>
<text x="159.2" y="77.2">P4.0/QSPINCS_2</text>
<text x="178.9" y="73.2">P0.6/ADC14/AD6</text>
<text x="180.8" y="77.2">P4.1/MOSI_3</text>
<text x="182.7" y="74.5">P0.7/AD7</text>
<text x="185.3" y="75.9">P4.6</text>
<text x="51.4" y="80.7">CC2</text>
<text x="51.4" y="82">DP2</text>
<text x="51.4" y="83.4">DN2</text>
<text x="60.1" y="79.3">VBUS</text>
<text x="60.1" y="80.7">SBU1</text>
<text x="60.7" y="82">DN1</text>
<text x="60.7" y="83.4">DP1</text>
<text x="159.2" y="78.6">P2.0/A8</text>
<text x="159.2" y="79.9">P2.1/A9</text>
<text x="159.2" y="81.2">P2.2/A10</text>
<text x="159.2" y="82.5">P2.3/A11/SDA</text>
<text x="159.2" y="83.9">P2.4/A12/SCL</text>
<text x="178.3" y="83.9">P2.5/A13/MOSI_2</text>
<text x="178.3" y="82.5">P2.6/A14/MISO_2</text>
<text x="178.3" y="81.2">P2.7/A15/SCLK_2</text>
<text x="181.4" y="78.6">P4.5/TXD_4</text>
<text x="185.3" y="79.9">UCAP</text>
<text x="51.4" y="84.7">SBU2</text>
<text x="59.5" y="86">VBUS1</text>
<text x="60.7" y="84.7">CC1</text>
<text x="159.2" y="85.2">P5.0/RXD3_2</text>
<text x="181.4" y="85.2">P5.1/TXD_3</text>
<text x="56.9" y="90.4" transform="rotate(-90 56.9 90.4)">G3</text>
<text x="58.3" y="90.4" transform="rotate(-90 58.3 90.4)">G4</text>
<text x="60.1" y="90">GND1</text>
<text x="155.7" y="130.7">3V3</text>
<text x="171.7" y="130.7">GND</text>
<text x="155.7" y="132.1">EN</text>
<text x="155.7" y="133.4">SENSOR_VP/IO36/A0</text>
<text x="155.7" y="134.7">SENSOR_VN/IO39/A3</text>
<text x="155.7" y="136.1">IO34/A6</text>
<text x="155.7" y="137.4">IO35/A7</text>
<text x="168.6" y="136.1">IO3/RXD0</text>
<text x="168.6" y="134.7">IO1/TXD0</text>
<text x="171.1" y="137.4">IO21</text>
<text x="171.1" y="133.4">IO22</text>
<text x="171.1" y="132.1">IO23</text>
<text x="155.7" y="138.8">IO32/A4</text>
<text x="155.7" y="140.1">IO33/A5</text>
<text x="155.7" y="141.4">IO25/A18</text>
<text x="155.7" y="142.7">IO26/A19</text>
<text x="171.1" y="141.4">IO18</text>
<text x="171.1" y="140.1">IO19</text>
<text x="171.7" y="142.7">IO5</text>
<text x="171.7" y="138.8">GND</text>
<text x="155.7" y="144.1">IO27/A17</text>
<text x="155.7" y="145.4">IO14/A16</text>
<text x="155.7" y="146.8">IO12/A15</text>
<text x="155.7" y="149.4">IO13/A14</text>
<text x="155.7" y="148.1">GND</text>
<text x="165.4" y="149.4">IO2/BOOT1/A12</text>
<text x="165.4" y="148.1">IO0/BOOT0/A11</text>
<text x="168.6" y="145.4">IO16/RX2</text>
<text x="168.6" y="144.1">IO17/TX2</text>
<text x="169.2" y="146.8">IO4/A10</text>
<text x="57.2" y="150.3">GND</text>
<text x="57.2" y="152.2">TXD</text>
<text x="57.2" y="154.2">RXD</text>
<text x="57.2" y="155.9">V3</text>
<text x="64.1" y="154.2">RTS#</text>
<text x="64.1" y="152.3">R232</text>
<text x="64.7" y="150.5">VCC</text>
<text x="155.7" y="150.8">SD2</text>
<text x="155.7" y="152">SD3</text>
<text x="155.7" y="153.3">CMD</text>
<text x="155.7" y="154.6">5V</text>
<text x="168.6" y="150.8">IO15/A13</text>
<text x="171.7" y="153.5">SD0</text>
<text x="171.7" y="154.6">CLK</text>
<text x="171.7" y="152.1">SD1</text>
<text x="57.2" y="157.9">UD+</text>
<text x="57.2" y="159.8">UD-</text>
<text x="57.2" y="161.7">XI</text>
<text x="64.1" y="157.9">DCD#</text>
<text x="64.1" y="161.7">DSR#</text>
<text x="64.1" y="156">DTR#</text>
<text x="64.7" y="159.8">RI#</text>
<text x="57.2" y="163.5">XO</text>
<text x="64.1" y="163.5">CTS#</text>
<text x="215.9" y="179.2">COMPANY:</text>
<text x="215.9" y="185.9">TITLE:</text>
<text x="182.5" y="190.5">DRAWN:</text>
<text x="202.5" y="190.5">DATED:</text>
<text x="182.5" y="195.9">CHECKED:</text>
<text x="202.5" y="195.9">DATED:</text>
<text x="221.4" y="196.6">CODE:</text>
<text x="234.1" y="196.6">SIZE:</text>
<text x="253.4" y="196.6">DRAWING NO:</text>
<text x="276.9" y="196.6">REV:</text>
<text x="182.5" y="201.3">QUALITY CONTROL:</text>
<text x="202.5" y="201.3">DATED:</text>
<text x="182.5" y="206.6">RELEASED:</text>
<text x="202.5" y="206.6">DATED:</text>
<text x="216" y="208.6">SCALE:</text>
<text x="258.8" y="208.6">SHEET:</text>
<text x="265.8" y="208.6">OF</text>
</g>
<g font-size="1.1" fill="#004080">
<text x="93" y="17.8">R6</text>
<text x="92.9" y="23.7">R5</text>
<text x="101.4" y="18">LED1</text>
<text x="101.3" y="24">PWR</text>
<text x="214.5" y="65.8">C11</text>
<text x="55.3" y="98.9">R7</text>
<text x="55.6" y="102.4">R8</text>
<text x="239.4" y="103.3">R1</text>
<text x="244.7" y="108.4">KEY</text>
<text x="162.9" y="123.5">EXPAN-2</text>
<text x="256.4" y="120.4">R2</text>
<text x="61.3" y="145.3">U3</text>
<text x="76" y="153.7">C4</text>
<text x="139" y="159.1">C9</text>
</g>
<g font-size="1.1" fill="#00f">
<text x="95.5" y="17.8">1K</text>
<text x="95.4" y="23.7">5.1K</text>
<text x="233.4" y="22.5">AMS1117-3.3</text>
<text x="253.4" y="31.3">100uF/10V</text>
<text x="205.8" y="67.2">106</text>
<text x="24.6" y="95.8">TPPRTR5V0U2X</text>
<text x="58.4" y="98.9">5.1K</text>
<text x="58.5" y="102.4">5.1K</text>
<text x="239.4" y="105.5">220R</text>
<text x="162.9" y="125.4">AI8051U</text>
<text x="256.4" y="122">1K</text>
<text x="41.7" y="151.4">S4</text>
<text x="76" y="155">106</text>
<text x="139" y="160.4">104</text>
<text x="148.8" y="160.4">5VTVS</text>
</g>
<g font-size="1" fill="#00f">
<text x="78.2" y="19.4">LED2</text>
<text x="107.2" y="18.2">BLUE</text>
<text x="79" y="25.4">5V</text>
<text x="107" y="24.3">RED</text>
<text x="213.2" y="24.8">5V</text>
<text x="262.8" y="24.5">V3.3</text>
<text x="199.8" y="53">BUZZER</text>
<text x="141.7" y="54.4">MOSI_SPI</text>
<text x="141.7" y="55.8">MISO_SPI</text>
<text x="142" y="57.2">SCLK_SPI</text>
<text x="144" y="59.8">TX1</text>
<text x="199.8" y="59.7">KEY</text>
<text x="199.8" y="58.3">P1.1</text>
<text x="143.9" y="65.2">P3.3</text>
<text x="144" y="62.4">RX1</text>
<text x="199.8" y="61">559T/RX</text>
<text x="199.8" y="63.8">ADC_BAT</text>
<text x="142.8" y="71.8">BLE_EN</text>
<text x="143.6" y="67.9">LED2</text>
<text x="199.8" y="68.1">TX</text>
<text x="199.8" y="66.8">RX</text>
<text x="199.9" y="70.5">P0.4</text>
<text x="199.9" y="71.9">P0.5</text>
<text x="37" y="77.5">USB1_D+</text>
<text x="199.9" y="73.2">SERVO1</text>
<text x="199.9" y="75.9">SERVO3</text>
<text x="199.9" y="74.6">SERVO2</text>
<text x="199.9" y="77.3">SERVO4</text>
<text x="37.2" y="82.5">USB1_D-</text>
<text x="71.9" y="81.9">USB1_D-</text>
<text x="71.9" y="83.2">USB1_D+</text>
<text x="142.6" y="78.6">BUS_EN</text>
<text x="144" y="82.5">SDA</text>
<text x="144.2" y="83.9">SCL</text>
<text x="199.7" y="81.2">SERVO6</text>
<text x="199.8" y="82.5">LED</text>
<text x="199.9" y="78.5">SERVO5</text>
<text x="144" y="85.2">RXD</text>
<text x="199.8" y="85.2">TXD</text>
<text x="142.9" y="122.7">V3.3</text>
<text x="136.4" y="134.6">ADC_BAT</text>
<text x="136.8" y="135.9">559T/RX</text>
<text x="138.6" y="133.4">KEY</text>
<text x="139" y="137.4">RX</text>
<text x="188.8" y="137.2">MISO_SPI</text>
<text x="188.8" y="132">SCLK_SPI</text>
<text x="188.8" y="133.4">MOSI_SPI</text>
<text x="188.8" y="134.7">TXD</text>
<text x="188.8" y="135.9">RXD</text>
<text x="137.2" y="141.3">BLE_EN</text>
<text x="138.4" y="138.6">P3.3</text>
<text x="138.4" y="140.1">P1.1</text>
<text x="138.6" y="142.6">LED</text>
<text x="188.9" y="143.9">SDA</text>
<text x="188.9" y="142.7">SERVO3</text>
<text x="188.9" y="141.3">SERVO2</text>
<text x="188.9" y="140">SERVO1</text>
<text x="136.9" y="144.1">BUZZER</text>
<text x="137" y="145.4">BUS_EN</text>
<text x="138.5" y="149.4">P0.4</text>
<text x="139.1" y="146.8">TX</text>
<text x="188.9" y="145.4">SCL</text>
<text x="188.9" y="149.4">P0.5</text>
<text x="188.9" y="148.1">SERVO5</text>
<text x="188.9" y="146.6">SERVO4</text>
<text x="27.8" y="152.3">TX1</text>
<text x="41.4" y="154.2">RX1</text>
<text x="89.7" y="150.4">V3.3</text>
<text x="188.9" y="150.8">SERVO6</text>
<text x="39.3" y="157.9">USB1_D+</text>
<text x="39.5" y="159.8">USB1_D-</text>
<text x="41.2" y="156">V3.3</text>
</g>
<text font-size="1" fill="#004080" x="56.5" y="66.6">USB-C1</text>
</svg>
